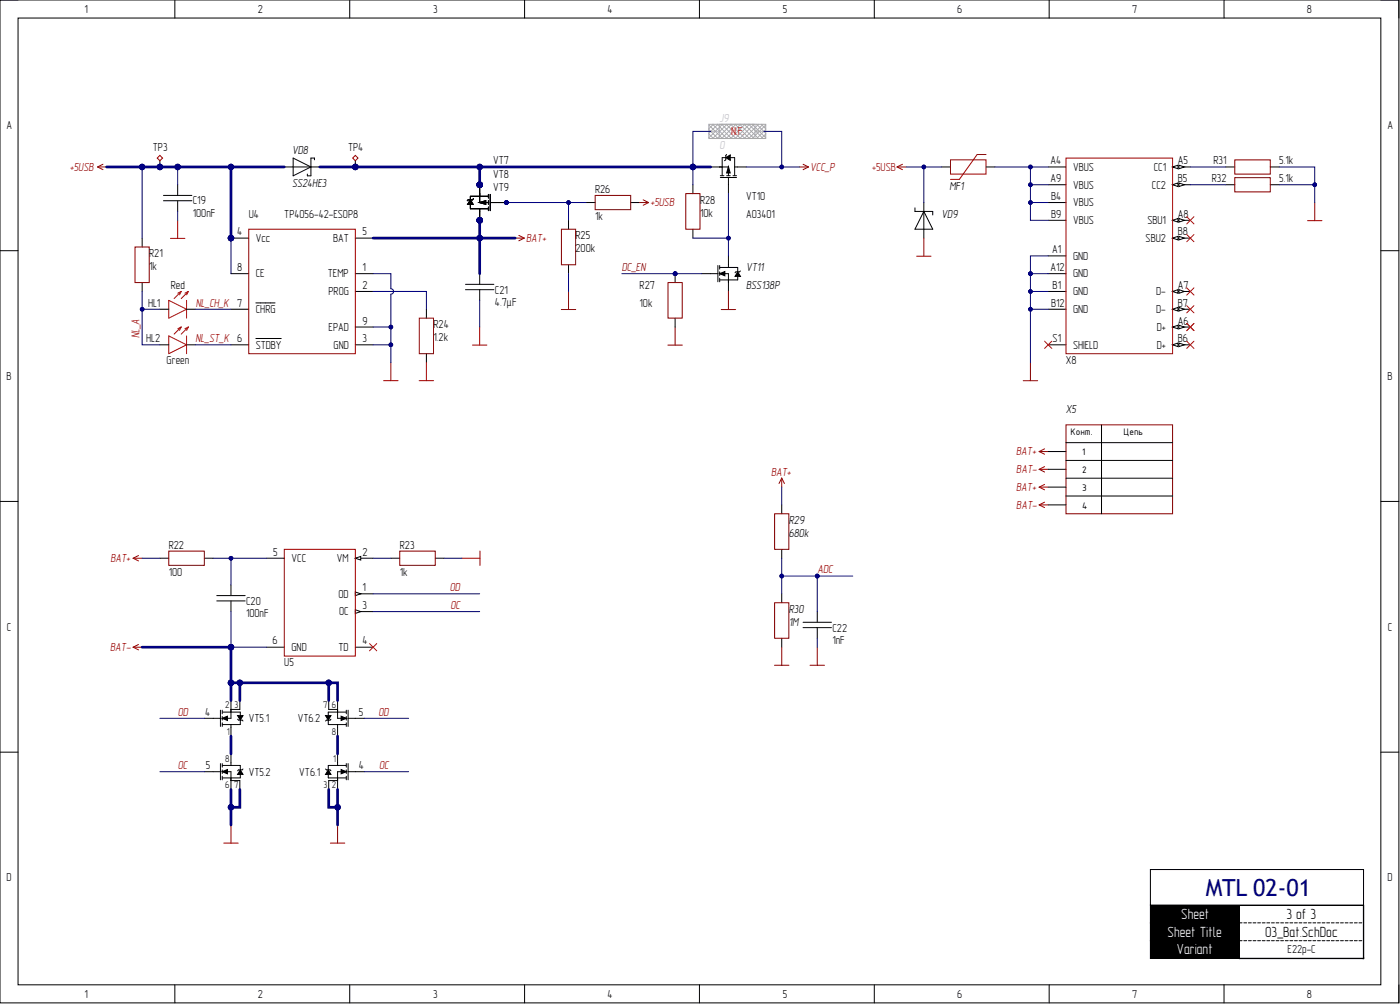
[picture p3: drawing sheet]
<svg xmlns="http://www.w3.org/2000/svg" width="393mm" height="282mm" viewBox="0 0 393 282" stroke-linecap="round" stroke-linejoin="round" font-family="sans-serif">
<g fill="none" stroke="#000" stroke-width=".28">
<path d="M0 0h393v281.6h-393zM0 0h5.1M49.1 0v5.1M98.3 0v5.1M147.4 0v5.1M196.5 0v5.1M245.6 0v5.1M294.8 0v5.1M343.9 0v5.1M388 0h5v5.1M5.1 5.1h382.9v271.4h-382.9zM0 70.4h5.1"/>
<path d="M388 70.4h5M0 140.8h5.1M388 140.8h5M99.8 166.7h5M0 211.2h5.1M388 211.2h5M49.1 276.5v5.1M98.3 276.5v5.1M147.4 276.5v5.1M196.5 276.5v5.1M245.6 276.5v5.1M294.8 276.5v5.1"/>
<path d="M343.9 276.5v5.1M393 276.5v5.1"/>
</g>
<path d="M129.8 156.7h5.1M134.9 154.7v4.1" fill="none" stroke="#900" stroke-width=".28"/>
<path d="M99.8 166.2l1.6 .5-1.6 .5z" fill="#f8fcff"/>
<path d="M99.8 156.7h5M99.8 166.2l1.6 .5-1.6 .5z" fill="none" stroke="#000" stroke-width=".28"/>
<path d="M99.8 156.7l1.6-.5v1z" fill="#f8fcff"/>
<path d="M99.8 156.7l1.6-.5v1zM99.8 171.7h5" fill="none" stroke="#000" stroke-width=".28"/>
<path d="M99.8 171.2l1.6 .5-1.6 .5z" fill="#f8fcff"/>
<g fill="none" stroke="#000" stroke-width=".28">
<path d="M44.9 156.7h2.5M57.4 156.7h2.5M74.9 156.7h5M109.8 156.7h2.5M122.3 156.7h2.5M60.9 167.2h8M60.9 168.7h8M64.9 164.2v3M64.9 168.7v3M99.8 171.2l1.6 .5-1.6 .5zM61.9 199.4v4.5M62.4 199.4v1"/>
<path d="M62.5 199.9h5v1M64.9 196.7v5h-2.4M67.4 196.7v2.5h-2.5M74.9 181.7h5M92.4 196.7v2.5h2.4M94.8 196.7v5h2.4M97.2 199.9h-5v1M97.3 199.4v1M97.8 199.4v4.5M99.8 181.7h5M57.4 201.7h4.5M57.4 216.7h4.5"/>
<path d="M61.9 214.4v4.5M62.4 201.7l1.5-.6v1.2zM62.4 216.7l1.5-.7v1.2zM62.4 201.2v1M62.4 202.9v1M62.4 214.4v1M62.4 216.1v1.1M62.4 217.9v1M62.5 216.7h2.4v4.9M62.5 214.9h5v1.2M64.9 203.4v3.3M64.9 211.7v3.2"/>
<path d="M64.9 219.1h2.5v2.5M66.8 200.9h1.5l-.8 1.3zM66.8 201.9l.2 .3h1l.3 .2M67.5 216.1l.8 1.3h-1.5zM67.5 202.2v1.2h-5M67.5 217.4v1h-5M68.3 215.9l-.3 .2h-1l-.2 .3M91.5 200.9h1.5l-.8 1.3zM91.5 215.9l.2 .2h1l.3 .3M92.2 216.1l.8 1.3h-1.5zM92.2 202.2v1.2h5M92.2 217.4v1h5"/>
<path d="M93 201.9l-.3 .3h-1l-.2 .2M94.8 203.4v3.3M94.8 211.7v3.2M94.8 219.1h-2.4v2.5M95.8 201.1l1.5 .6-1.5 .6zM95.8 216l1.5 .7-1.5 .5zM97.2 216.7h-2.4v4.9M97.2 214.9h-5v1.2M97.3 201.2v1M97.3 202.9v1M97.3 214.4v1M97.3 216.1v1.1"/>
<path d="M97.3 217.9v1M97.8 201.7h4.5M97.8 214.4v4.5M97.8 216.7h4.5"/>
</g>
<path d="M37.4 156.7l1.5 .8M37.4 156.7h2.5M38.9 156l-1.5 .7M79.9 154.2h19.9v30h-19.9zM37.4 181.7l1.5 .8M37.4 181.7h2.5M38.9 180.9l-1.5 .8M62.9 236.7h4M64.9 231.6v5.1M92.8 236.7h4.1M94.8 231.6v5.1" fill="none" stroke="#900" stroke-width=".28"/>
<path d="M47.4 154.7h10v4h-10zM112.3 154.7h10v4h-10z" fill="none" stroke="#810000" stroke-width=".28"/>
<path d="M103.8 180.7l2 2M105.8 180.7l-2 2" fill="none" stroke="#f00" stroke-width=".28"/>
<path d="M62.4 201.7l1.5-.6v1.2zM62.4 216.7l1.5-.7v1.2zM66.8 200.9h1.5l-.8 1.3zM67.5 216.1l.8 1.3h-1.5zM91.5 200.9h1.5l-.8 1.3zM92.2 216.1l.8 1.3h-1.5zM95.8 201.1l1.5 .6-1.5 .6zM95.8 216l1.5 .7-1.5 .5z" fill="#000"/>
<circle cx="64.9" cy="66.8" r=".76" fill="#000081"/>
<circle cx="64.9" cy="66.8" r=".76" fill="none" stroke="#000081" stroke-width=".28"/>
<path d="M64.9 76.8h5M64.9 66.8h5M99.8 76.8h5M99.8 66.8h5M64.9 96.8h5M64.9 86.8h5M71.9 85h5.4M71.9 95h7.1M99.8 81.8h5M99.8 96.8h5" fill="none" stroke="#000" stroke-width=".28"/>
<circle cx="64.9" cy="66.8" r=".76" fill="#000081"/>
<circle cx="64.9" cy="66.8" r=".76" fill="none" stroke="#000081" stroke-width=".28"/>
<path d="M39.9 66.8v2.5M39.9 79.3v2.5M44.9 86.8h2.5M44.9 96.8h2.5M52.4 86.8h2.5M52.4 96.8h2.5M99.8 91.8h5M119.8 86.8v2.5M119.8 99.3v2.5" fill="none" stroke="#000" stroke-width=".28"/>
<path d="M69.9 64.3h29.9v35h-29.9zM107.8 106.9h4M109.8 101.8v5.1M117.8 106.9h4M119.8 101.8v5.1" fill="none" stroke="#900" stroke-width=".28"/>
<g fill="none" stroke="#a71400" stroke-width=".28">
<path d="M47.4 84.3l5 2.5-5 2.5zM47.4 94.3l5 2.5-5 2.5zM50.9 81.8l-2 2M50.9 81.8l-.9 .5M50.9 81.8l-.5 1M50.9 91.8l-2 2M50.9 91.8l-.9 .5M50.9 91.8l-.5 1M52.4 84.3v5M52.4 94.3v5M52.9 81.8l-2 2M52.9 81.8l-.9 .5"/>
<path d="M52.9 81.8l-.5 1M52.9 91.8l-2 2M52.9 91.8l-.9 .5M52.9 91.8l-.5 1"/>
</g>
<path d="M37.9 69.3h4v10h-4zM117.8 89.3h4v10h-4z" fill="none" stroke="#810000" stroke-width=".28"/>
<circle cx="134.8" cy="61.9" r=".76" fill="#000081"/>
<circle cx="134.8" cy="61.9" r=".76" fill="none" stroke="#000081" stroke-width=".28"/>
<circle cx="142.3" cy="56.9" r=".51" fill="#000081"/>
<circle cx="142.3" cy="56.9" r=".51" fill="none" stroke="#000081" stroke-width=".28"/>
<circle cx="134.8" cy="51.9" r=".76" fill="#000081"/>
<circle cx="134.8" cy="51.9" r=".76" fill="none" stroke="#000081" stroke-width=".28"/>
<path d="M134.8 59.4v2.5" fill="none" stroke="#000" stroke-width=".28"/>
<circle cx="134.8" cy="61.9" r=".76" fill="#000081"/>
<circle cx="134.8" cy="61.9" r=".76" fill="none" stroke="#000081" stroke-width=".28"/>
<path d="M139.8 56.9h2.5" fill="none" stroke="#000" stroke-width=".28"/>
<circle cx="142.3" cy="56.9" r=".51" fill="#000081"/>
<circle cx="142.3" cy="56.9" r=".51" fill="none" stroke="#000081" stroke-width=".28"/>
<path d="M134.8 51.9v2.5" fill="none" stroke="#000" stroke-width=".28"/>
<circle cx="134.8" cy="51.9" r=".76" fill="#000081"/>
<circle cx="134.8" cy="51.9" r=".76" fill="none" stroke="#000081" stroke-width=".28"/>
<path d="M132.2 56.1l.7 1.3h-1.5zM132.2 57.4v1.2h5M133 55.8l-.2 .3h-1.3l-.2 .3M134.7 56.9l1.8-.5v1zM134.8 54.4v2.5h2.4M134.8 58.6v.8M137.2 55.1h-5v1M137.2 54.6v1M137.2 56.4v1M137.2 58.1v1M137.7 54.6v4.5M137.7 56.9h2.1" fill="none" stroke="#000" stroke-width=".28"/>
<path d="M132.2 56.1l.7 1.3h-1.5zM134.7 56.9l1.8-.5v1z" fill="#000"/>
<circle cx="134.8" cy="61.9" r=".76" fill="#000081"/>
<circle cx="134.8" cy="61.9" r=".76" fill="none" stroke="#000081" stroke-width=".28"/>
<circle cx="142.3" cy="56.9" r=".51" fill="#000081"/>
<circle cx="142.3" cy="56.9" r=".51" fill="none" stroke="#000081" stroke-width=".28"/>
<circle cx="134.8" cy="51.9" r=".76" fill="#000081"/>
<circle cx="134.8" cy="51.9" r=".76" fill="none" stroke="#000081" stroke-width=".28"/>
<path d="M134.8 59.4v2.5" fill="none" stroke="#000" stroke-width=".28"/>
<circle cx="134.8" cy="61.9" r=".76" fill="#000081"/>
<circle cx="134.8" cy="61.9" r=".76" fill="none" stroke="#000081" stroke-width=".28"/>
<path d="M139.8 56.9h2.5" fill="none" stroke="#000" stroke-width=".28"/>
<circle cx="142.3" cy="56.9" r=".51" fill="#000081"/>
<circle cx="142.3" cy="56.9" r=".51" fill="none" stroke="#000081" stroke-width=".28"/>
<path d="M134.8 51.9v2.5" fill="none" stroke="#000" stroke-width=".28"/>
<circle cx="134.8" cy="51.9" r=".76" fill="#000081"/>
<circle cx="134.8" cy="51.9" r=".76" fill="none" stroke="#000081" stroke-width=".28"/>
<path d="M132.2 56.1l.7 1.3h-1.5zM132.2 57.4v1.2h5M133 55.8l-.2 .3h-1.3l-.2 .3M134.7 56.9l1.8-.5v1zM134.8 54.4v2.5h2.4M134.8 58.6v.8M137.2 55.1h-5v1M137.2 54.6v1M137.2 56.4v1M137.2 58.1v1M137.7 54.6v4.5M137.7 56.9h2.1" fill="none" stroke="#000" stroke-width=".28"/>
<path d="M132.2 56.1l.7 1.3h-1.5zM134.7 56.9l1.8-.5v1z" fill="#000"/>
<circle cx="134.8" cy="61.9" r=".76" fill="#000081"/>
<circle cx="134.8" cy="61.9" r=".76" fill="none" stroke="#000081" stroke-width=".28"/>
<circle cx="142.3" cy="56.9" r=".51" fill="#000081"/>
<circle cx="142.3" cy="56.9" r=".51" fill="none" stroke="#000081" stroke-width=".28"/>
<circle cx="134.8" cy="51.9" r=".76" fill="#000081"/>
<circle cx="134.8" cy="51.9" r=".76" fill="none" stroke="#000081" stroke-width=".28"/>
<path d="M134.8 59.4v2.5" fill="none" stroke="#000" stroke-width=".28"/>
<circle cx="134.8" cy="61.9" r=".76" fill="#000081"/>
<circle cx="134.8" cy="61.9" r=".76" fill="none" stroke="#000081" stroke-width=".28"/>
<path d="M139.8 56.9h2.5" fill="none" stroke="#000" stroke-width=".28"/>
<circle cx="142.3" cy="56.9" r=".51" fill="#000081"/>
<circle cx="142.3" cy="56.9" r=".51" fill="none" stroke="#000081" stroke-width=".28"/>
<path d="M134.8 51.9v2.5" fill="none" stroke="#000" stroke-width=".28"/>
<circle cx="134.8" cy="51.9" r=".76" fill="#000081"/>
<circle cx="134.8" cy="51.9" r=".76" fill="none" stroke="#000081" stroke-width=".28"/>
<g fill="none" stroke="#000" stroke-width=".28">
<path d="M45.9 54.9h8M45.9 56.4h8M49.9 51.9v3M49.9 56.4v3M132.2 56.1l.7 1.3h-1.5zM132.2 57.4v1.2h5M133 55.8l-.2 .3h-1.3l-.2 .3M134.7 56.9l1.8-.5v1zM134.8 54.4v2.5h2.4M134.8 58.6v.8M137.2 55.1h-5v1M137.2 54.6v1"/>
<path d="M137.2 56.4v1M137.2 58.1v1M137.7 54.6v4.5M137.7 56.9h2.1M164.7 56.9h2.5M177.2 56.9h2.5M159.7 61.9v2.4M159.7 74.3v2.5"/>
</g>
<path d="M132.2 56.1l.7 1.3h-1.5zM134.7 56.9l1.8-.5v1z" fill="#000"/>
<path d="M27.4 46.9l1.5 .7M27.4 46.9h2.6M28.9 46.1l-1.5 .8M179.7 56.9h2.5M180.7 56.1l1.5 .8M182.2 56.9l-1.5 .7M47.9 66.9h4M49.9 61.9v5M132.7 96.9h4.1M134.8 91.8v5.1M157.7 86.9h4.1M159.7 81.8v5.1" fill="none" stroke="#900" stroke-width=".28"/>
<path d="M167.2 54.9h10v4h-10zM157.7 64.3h4v10h-4z" fill="none" stroke="#810000" stroke-width=".28"/>
<circle cx="44.9" cy="46.9" r=".76" fill="#000081"/>
<circle cx="44.9" cy="46.9" r=".76" fill="none" stroke="#000081" stroke-width=".28"/>
<path d="M44.9 45.1v1.8" fill="none" stroke="#000" stroke-width=".28"/>
<circle cx="44.9" cy="46.9" r=".76" fill="#000081"/>
<circle cx="44.9" cy="46.9" r=".76" fill="none" stroke="#000081" stroke-width=".28"/>
<path d="M44.9 43.6l.8 .8-.8 .7-.7-.7z" fill-rule="evenodd" fill="#fff"/>
<path d="M44.9 43.6l.8 .8-.8 .7-.7-.7z" fill="none" stroke="#900" stroke-width=".28"/>
<circle cx="99.8" cy="46.9" r=".76" fill="#000081"/>
<circle cx="99.8" cy="46.9" r=".76" fill="none" stroke="#000081" stroke-width=".28"/>
<path d="M99.8 45.1v1.8" fill="none" stroke="#000" stroke-width=".28"/>
<circle cx="99.8" cy="46.9" r=".76" fill="#000081"/>
<circle cx="99.8" cy="46.9" r=".76" fill="none" stroke="#000081" stroke-width=".28"/>
<path d="M99.8 43.6l.8 .8-.8 .7-.7-.7z" fill-rule="evenodd" fill="#fff"/>
<g fill="none" stroke="#900" stroke-width=".28">
<path d="M99.8 43.6l.8 .8-.8 .7-.7-.7zM224.6 46.9h2.6M225.6 46.1l1.6 .8M227.2 46.9l-1.6 .7M144.8 66.8h2.5M145.8 66.1l1.5 .7M147.3 66.8l-1.5 .8M292 126.8l1.5 .7M292 126.8h2.5M292 131.8l1.5 .7M292 131.8h2.5M293.5 126l-1.5 .8"/>
<path d="M293.5 131l-1.5 .8"/>
</g>
<path d="M79.9 46.9h9.9M82.4 44.4l5 2.5-5 2.5zM88.4 44.9v-.5h-1v5h-1v-.5M130.8 79.8h8M134.8 76.8v3M130.8 81.3h8M134.8 81.3v3" fill="none" stroke="#000" stroke-width=".28"/>
<circle cx="229.6" cy="161.7" r=".51" fill="#000081"/>
<circle cx="229.6" cy="161.7" r=".51" fill="none" stroke="#000081" stroke-width=".28"/>
<g fill="none" stroke="#000" stroke-width=".28">
<path d="M194.7 51.9v2.5M199.7 46.9h5v2.4M202.4 49.8h4.5M202.4 49.3h1M203.9 44.3l1.3-.8v1.5zM203.9 44.3h-1v5M204.2 49.3h1M204.2 43.4l-.3 .2v1.3l-.3 .2M204.7 46.8l.5 1.8h-1zM204.7 49.8v4.6M205.2 44.3h1.2v5M205.9 49.3h1"/>
<path d="M206.4 46.9h3.3M194.7 64.3v2.6M197.2 76.8h4.5M201.7 74.5v4.6M202.2 76.8l1.5-.6v1.2zM202.2 74.5v1.1M202.2 76.3v1M202.2 78.1v1M202.3 76.8h2.4v5M202.3 75.1h5v1.2M204.7 71.8v3.3M207.3 76.3l.7 1.3h-1.5z"/>
<path d="M207.3 77.6v1h-5M208 76.1l-.2 .2h-1l-.3 .3M219.6 141.7v2.5M219.6 154.2v2.5M219.6 166.7v2.5M219.6 179.2v2.5M225.6 176.2h8M225.6 174.7h8M229.6 171.7v3M229.6 176.2v3"/>
</g>
<path d="M192.7 54.4h4v9.9h-4zM187.7 96.9h4M189.7 91.8v5.1M217.6 144.2h4v10h-4zM217.6 169.2h4v10h-4zM217.6 186.8h4.1M219.6 181.7v5.1M227.6 186.8h4M229.6 181.7v5.1" fill="none" stroke="#810000" stroke-width=".28"/>
<path d="M202.6 86.9h4.1M204.7 81.8v5.1M219.6 134.2l-.7 1.5M219.6 134.2l.8 1.5M219.6 134.2v2.6" fill="none" stroke="#900" stroke-width=".28"/>
<path d="M203.9 44.3l1.3-.8v1.5zM204.7 46.8l.5 1.8h-1zM202.2 76.8l1.5-.6v1.2zM207.3 76.3l.7 1.3h-1.5z" fill="#000"/>
<path d="M199.7 36.9h2.5M202.2 34.9h9.9v4h-9.9zM212.1 36.9h2.5" fill="none" stroke="#c0c0c0" stroke-width=".28"/>
<g fill="none" stroke="#aaa" stroke-width=".28">
<path d="M199.2 34.9h15.9v4h-15.9zM199.2 37.6l1.2 1.3M199.2 36.3l2.5 2.6M199.2 35.1l3.8 3.8M200.2 34.9l4 4M200.4 34.9l-1.2 1.3M201.5 34.9l4 4M201.7 34.9l-2.5 2.5M202.8 34.9l4 4M203 34.9l-3.8 3.8M204 34.9l4 4M204.2 34.9l-4 4"/>
<path d="M205.3 34.9l4 4M205.5 34.9l-4 4M206.6 34.9l4 4M206.8 34.9l-4 4M207.8 34.9l4 4M208 34.9l-4 4M209.1 34.9l4 4M209.3 34.9l-4 4M210.4 34.9l4 4M210.6 34.9l-4 4M211.3 34.9l3.8 3.8M211.8 34.9l-4 4"/>
<path d="M212.6 34.9l2.5 2.5M213.1 34.9l-4 4M213.9 34.9l1.2 1.3M214.4 34.9l-4 4M215.1 37.6l-1.2 1.3M215.1 36.3l-2.5 2.6M215.1 35.1l-3.8 3.8"/>
</g>
<circle cx="189.7" cy="76.8" r=".51" fill="#000081"/>
<circle cx="189.7" cy="76.8" r=".51" fill="none" stroke="#000081" stroke-width=".28"/>
<path d="M189.7 76.8v2.5M189.7 89.3v2.5" fill="none" stroke="#000" stroke-width=".28"/>
<circle cx="189.7" cy="76.8" r=".51" fill="#000081"/>
<circle cx="189.7" cy="76.8" r=".51" fill="none" stroke="#000081" stroke-width=".28"/>
<path d="M187.7 79.3h4v10h-4z" fill="none" stroke="#810000" stroke-width=".28"/>
<path d="M294.5 71.8h5M329.5 61.9h4.9M294.5 96.8h5" fill="none" stroke="#000" stroke-width=".28"/>
<path d="M329.5 61.9l1.5-.6v1.1z" fill="#f8fcff"/>
<path d="M329.5 61.9l1.5-.6v1.1z" fill="none" stroke="#000" stroke-width=".28"/>
<path d="M331.2 61.3l1.5 .6-1.5 .5z" fill="#f8fcff"/>
<path d="M329.5 66.9h4.9M331.2 61.3l1.5 .6-1.5 .5z" fill="none" stroke="#000" stroke-width=".28"/>
<path d="M329.5 66.9l1.5-.6v1.1z" fill="#f8fcff"/>
<path d="M329.5 66.9l1.5-.6v1.1z" fill="none" stroke="#000" stroke-width=".28"/>
<path d="M331.2 66.3l1.5 .6-1.5 .5z" fill="#f8fcff"/>
<path d="M294.5 46.9h5M329.5 46.9h4.9M331.2 66.3l1.5 .6-1.5 .5z" fill="none" stroke="#000" stroke-width=".28"/>
<path d="M329.5 46.9l1.5-.5v1z" fill="#f8fcff"/>
<path d="M329.5 46.9l1.5-.5v1z" fill="none" stroke="#000" stroke-width=".28"/>
<path d="M331.2 46.4l1.5 .5-1.5 .5z" fill="#f8fcff"/>
<path d="M329.5 51.9h4.9M331.2 46.4l1.5 .5-1.5 .5z" fill="none" stroke="#000" stroke-width=".28"/>
<path d="M329.5 51.9l1.5-.5v1z" fill="#f8fcff"/>
<path d="M329.5 51.9l1.5-.5v1z" fill="none" stroke="#000" stroke-width=".28"/>
<path d="M331.2 51.4l1.5 .5-1.5 .5z" fill="#f8fcff"/>
<path d="M331.2 51.4l1.5 .5-1.5 .5zM329.5 81.8h4.9" fill="none" stroke="#000" stroke-width=".28"/>
<path d="M329.5 81.8l1.5-.5v1z" fill="#f8fcff"/>
<path d="M329.5 81.8l1.5-.5v1z" fill="none" stroke="#000" stroke-width=".28"/>
<path d="M331.2 81.3l1.5 .5-1.5 .5z" fill="#f8fcff"/>
<path d="M329.5 86.8h4.9M331.2 81.3l1.5 .5-1.5 .5z" fill="none" stroke="#000" stroke-width=".28"/>
<path d="M329.5 86.8l1.5-.5v1z" fill="#f8fcff"/>
<path d="M329.5 86.8l1.5-.5v1z" fill="none" stroke="#000" stroke-width=".28"/>
<path d="M331.2 86.3l1.5 .5-1.5 .5z" fill="#f8fcff"/>
<path d="M329.5 91.8h4.9M331.2 86.3l1.5 .5-1.5 .5z" fill="none" stroke="#000" stroke-width=".28"/>
<path d="M329.5 91.8l1.5-.5v1z" fill="#f8fcff"/>
<path d="M329.5 91.8l1.5-.5v1z" fill="none" stroke="#000" stroke-width=".28"/>
<path d="M331.2 91.3l1.5 .5-1.5 .5z" fill="#f8fcff"/>
<path d="M329.5 96.8h4.9M331.2 91.3l1.5 .5-1.5 .5z" fill="none" stroke="#000" stroke-width=".28"/>
<path d="M329.5 96.8l1.5-.5v1z" fill="#f8fcff"/>
<path d="M329.5 96.8l1.5-.5v1z" fill="none" stroke="#000" stroke-width=".28"/>
<path d="M331.2 96.3l1.5 .5-1.5 .5z" fill="#f8fcff"/>
<g fill="none" stroke="#000" stroke-width=".28">
<path d="M257.1 58.4v1h5v1M259.6 56.9v10M259.6 59.4l2.5 4.9h-5zM264.6 46.9h2.5M277 46.9h2.5M294.5 51.9h5M294.5 56.9h5M344.4 51.9h2.5M344.4 46.9h2.5M356.9 51.9h2.5M356.9 46.9h2.5M294.5 76.8h5"/>
<path d="M294.5 61.9h5M294.5 81.8h5M294.5 86.8h5M331.2 96.3l1.5 .5-1.5 .5zM309.5 119.3v24.9M294.5 126.8h5M294.5 131.8h5M294.5 136.8h5M299.5 124.3h30M299.5 129.3h30M299.5 134.3h30M299.5 139.3h30"/>
<path d="M294.5 141.7h5"/>
</g>
<g fill="none" stroke="#900" stroke-width=".28">
<path d="M252 46.9l1.6 .7M252 46.9h2.6M253.6 46.1l-1.6 .8M267.1 44.9h9.9v4h-9.9zM277 43.4h-2.5l-5 7h-2.4M299.5 44.4h30v54.9h-30zM369.4 56.9v5M257.5 71.9h4.1M259.6 66.9v5M367.4 61.9h4M287.5 106.9h4M289.5 101.8v5.1"/>
<path d="M292 136.8l1.5 .7M292 136.8h2.5M293.5 136l-1.5 .8M292 141.7l1.5 .8M292 141.7h2.5M293.5 141l-1.5 .7"/>
</g>
<g fill="none" stroke="#f00" stroke-width=".28">
<path d="M333.4 60.8l2.1 2.1M333.4 65.8l2.1 2.1M335.5 60.8l-2.1 2.1M335.5 65.8l-2.1 2.1M293.5 95.8l2 2M295.5 95.8l-2 2M333.4 80.8l2.1 2M333.4 90.8l2.1 2M333.4 95.8l2.1 2M333.4 85.8l2.1 2M335.5 80.8l-2.1 2M335.5 90.8l-2.1 2"/>
<path d="M335.5 95.8l-2.1 2M335.5 85.8l-2.1 2"/>
</g>
<path d="M346.9 44.9h10v4h-10zM346.9 49.9h10v4h-10zM299.5 119.3h30v24.9h-30z" fill="none" stroke="#810000" stroke-width=".28"/>
<path d="M74.9 156.7h-10v7.5" fill="none" stroke="#000081" stroke-width=".28"/>
<circle cx="64.9" cy="156.7" r=".51" fill="#000081"/>
<g fill="none" stroke="#000081" stroke-width=".28">
<path d="M64.9 171.7v10"/>
<circle cx="64.9" cy="156.7" r=".51"/>
</g>
<circle cx="64.9" cy="181.7" r=".76" fill="#000081"/>
<g fill="none" stroke="#000081" stroke-width=".28">
<path d="M59.9 156.7h5"/>
<circle cx="64.9" cy="181.7" r=".76"/>
</g>
<circle cx="64.9" cy="156.7" r=".51" fill="#000081"/>
<g fill="none" stroke="#000081" stroke-width=".28">
<path d="M104.8 156.7h5M124.8 156.7h5M64.9 181.7h10"/>
<circle cx="64.9" cy="156.7" r=".51"/>
</g>
<circle cx="64.9" cy="181.7" r=".76" fill="#000081"/>
<g fill="none" stroke="#000081" stroke-width=".28">
<path d="M39.9 156.7h5"/>
<circle cx="64.9" cy="181.7" r=".76"/>
</g>
<path d="M39.9 181.7h25" fill="none" stroke="#000081" stroke-width=".76"/>
<circle cx="64.9" cy="181.7" r=".76" fill="#000081"/>
<circle cx="64.9" cy="181.7" r=".76" fill="none" stroke="#000081" stroke-width=".28"/>
<path d="M64.9 181.7v10" fill="none" stroke="#000081" stroke-width=".76"/>
<circle cx="64.9" cy="181.7" r=".76" fill="#000081"/>
<circle cx="64.9" cy="181.7" r=".76" fill="none" stroke="#000081" stroke-width=".28"/>
<circle cx="64.9" cy="191.7" r=".76" fill="#000081"/>
<g fill="none" stroke="#000081" stroke-width=".28">
<path d="M44.9 201.7h12.5M44.9 216.7h12.5M102.3 201.7h12.5M102.3 216.7h12.5"/>
<circle cx="64.9" cy="191.7" r=".76"/>
</g>
<path d="M64.9 191.7v5M64.9 206.7v5M94.8 206.7v5" fill="none" stroke="#000081" stroke-width=".76"/>
<circle cx="64.9" cy="191.7" r=".76" fill="#000081"/>
<circle cx="64.9" cy="191.7" r=".76" fill="none" stroke="#000081" stroke-width=".28"/>
<path d="M67.4 221.6v5h-2.5" fill="none" stroke="#000081" stroke-width=".76"/>
<circle cx="64.9" cy="226.6" r=".76" fill="#000081"/>
<circle cx="64.9" cy="226.6" r=".76" fill="none" stroke="#000081" stroke-width=".28"/>
<path d="M92.4 221.6v5h2.4" fill="none" stroke="#000081" stroke-width=".76"/>
<circle cx="94.8" cy="226.6" r=".76" fill="#000081"/>
<circle cx="94.8" cy="226.6" r=".76" fill="none" stroke="#000081" stroke-width=".28"/>
<path d="M67.4 191.7v5" fill="none" stroke="#000081" stroke-width=".76"/>
<circle cx="67.4" cy="191.7" r=".76" fill="#000081"/>
<circle cx="67.4" cy="191.7" r=".76" fill="none" stroke="#000081" stroke-width=".28"/>
<path d="M92.4 191.7v5" fill="none" stroke="#000081" stroke-width=".76"/>
<circle cx="92.4" cy="191.7" r=".76" fill="#000081"/>
<g fill="none" stroke="#000081" stroke-width=".28">
<path d="M104.8 166.7h30M104.8 171.7h30"/>
<circle cx="92.4" cy="191.7" r=".76"/>
</g>
<path d="M64.9 191.7h29.9v5" fill="none" stroke="#000081" stroke-width=".76"/>
<circle cx="64.9" cy="191.7" r=".76" fill="#000081"/>
<circle cx="64.9" cy="191.7" r=".76" fill="none" stroke="#000081" stroke-width=".28"/>
<circle cx="67.4" cy="191.7" r=".76" fill="#000081"/>
<circle cx="67.4" cy="191.7" r=".76" fill="none" stroke="#000081" stroke-width=".28"/>
<circle cx="92.4" cy="191.7" r=".76" fill="#000081"/>
<circle cx="92.4" cy="191.7" r=".76" fill="none" stroke="#000081" stroke-width=".28"/>
<path d="M64.9 221.6v10" fill="none" stroke="#000081" stroke-width=".76"/>
<circle cx="64.9" cy="226.6" r=".76" fill="#000081"/>
<circle cx="64.9" cy="226.6" r=".76" fill="none" stroke="#000081" stroke-width=".28"/>
<path d="M94.8 221.6v10" fill="none" stroke="#000081" stroke-width=".76"/>
<circle cx="94.8" cy="226.6" r=".76" fill="#000081"/>
<g fill="none" stroke="#000081" stroke-width=".28">
<path d="M64.9 66.8v10M54.9 86.8h10M54.9 96.8h10M104.8 81.8h15v5M134.8 84.3v7.5"/>
<circle cx="94.8" cy="226.6" r=".76"/>
</g>
<circle cx="64.9" cy="66.8" r=".76" fill="#000081"/>
<circle cx="64.9" cy="66.8" r=".76" fill="none" stroke="#000081" stroke-width=".28"/>
<path d="M64.9 46.9v19.9" fill="none" stroke="#000081" stroke-width=".76"/>
<circle cx="64.9" cy="46.9" r=".76" fill="#000081"/>
<circle cx="64.9" cy="46.9" r=".76" fill="none" stroke="#000081" stroke-width=".28"/>
<circle cx="64.9" cy="66.8" r=".76" fill="#000081"/>
<g fill="none" stroke="#000081" stroke-width=".28">
<path d="M39.9 46.9v19.9"/>
<circle cx="64.9" cy="66.8" r=".76"/>
</g>
<circle cx="39.9" cy="46.9" r=".76" fill="#000081"/>
<g fill="none" stroke="#000081" stroke-width=".28">
<path d="M49.9 46.9v5"/>
<circle cx="39.9" cy="46.9" r=".76"/>
</g>
<circle cx="49.9" cy="46.9" r=".76" fill="#000081"/>
<g fill="none" stroke="#000081" stroke-width=".28">
<path d="M142.3 56.9h22.4"/>
<circle cx="49.9" cy="46.9" r=".76"/>
</g>
<circle cx="142.3" cy="56.9" r=".51" fill="#000081"/>
<circle cx="142.3" cy="56.9" r=".51" fill="none" stroke="#000081" stroke-width=".28"/>
<circle cx="159.7" cy="56.9" r=".51" fill="#000081"/>
<circle cx="159.7" cy="56.9" r=".51" fill="none" stroke="#000081" stroke-width=".28"/>
<path d="M30 46.9h49.9" fill="none" stroke="#000081" stroke-width=".76"/>
<circle cx="64.9" cy="46.9" r=".76" fill="#000081"/>
<circle cx="64.9" cy="46.9" r=".76" fill="none" stroke="#000081" stroke-width=".28"/>
<circle cx="49.9" cy="46.9" r=".76" fill="#000081"/>
<circle cx="49.9" cy="46.9" r=".76" fill="none" stroke="#000081" stroke-width=".28"/>
<circle cx="44.9" cy="46.9" r=".76" fill="#000081"/>
<circle cx="44.9" cy="46.9" r=".76" fill="none" stroke="#000081" stroke-width=".28"/>
<circle cx="39.9" cy="46.9" r=".76" fill="#000081"/>
<g fill="none" stroke="#000081" stroke-width=".28">
<path d="M39.9 86.8h5"/>
<circle cx="39.9" cy="46.9" r=".76"/>
</g>
<circle cx="39.9" cy="86.8" r=".51" fill="#000081"/>
<g fill="none" stroke="#000081" stroke-width=".28">
<path d="M39.9 81.8v15h5"/>
<circle cx="39.9" cy="86.8" r=".51"/>
</g>
<circle cx="39.9" cy="86.8" r=".51" fill="#000081"/>
<g fill="none" stroke="#000081" stroke-width=".28">
<path d="M104.8 96.8h5"/>
<circle cx="39.9" cy="86.8" r=".51"/>
</g>
<circle cx="109.8" cy="96.8" r=".51" fill="#000081"/>
<g fill="none" stroke="#000081" stroke-width=".28">
<path d="M104.8 91.8h5v10"/>
<circle cx="109.8" cy="96.8" r=".51"/>
</g>
<circle cx="109.8" cy="96.8" r=".51" fill="#000081"/>
<circle cx="109.8" cy="96.8" r=".51" fill="none" stroke="#000081" stroke-width=".28"/>
<circle cx="109.8" cy="91.8" r=".51" fill="#000081"/>
<g fill="none" stroke="#000081" stroke-width=".28">
<path d="M49.9 59.4v2.5M159.7 76.8v5"/>
<circle cx="109.8" cy="91.8" r=".51"/>
</g>
<path d="M89.8 46.9h109.9" fill="none" stroke="#000081" stroke-width=".76"/>
<circle cx="99.8" cy="46.9" r=".76" fill="#000081"/>
<circle cx="99.8" cy="46.9" r=".76" fill="none" stroke="#000081" stroke-width=".28"/>
<circle cx="134.8" cy="46.9" r=".76" fill="#000081"/>
<circle cx="134.8" cy="46.9" r=".76" fill="none" stroke="#000081" stroke-width=".28"/>
<circle cx="194.7" cy="46.9" r=".76" fill="#000081"/>
<g fill="none" stroke="#000081" stroke-width=".28">
<path d="M104.8 76.8h5v4.3a.76 .76 0 0 1 .8 .7 .76 .76 0 0 1-.8 .8v9.2"/>
<circle cx="194.7" cy="46.9" r=".76"/>
</g>
<circle cx="109.8" cy="91.8" r=".51" fill="#000081"/>
<g fill="none" stroke="#000081" stroke-width=".28">
<path d="M219.6 166.7v-5h10v10"/>
<circle cx="109.8" cy="91.8" r=".51"/>
</g>
<circle cx="219.6" cy="161.7" r=".51" fill="#000081"/>
<circle cx="219.6" cy="161.7" r=".51" fill="none" stroke="#000081" stroke-width=".28"/>
<circle cx="229.6" cy="161.7" r=".51" fill="#000081"/>
<g fill="none" stroke="#000081" stroke-width=".28">
<path d="M219.6 136.8v4.9M219.6 156.7v5M229.6 179.2v2.5"/>
<circle cx="229.6" cy="161.7" r=".51"/>
</g>
<circle cx="219.6" cy="161.7" r=".51" fill="#000081"/>
<g fill="none" stroke="#000081" stroke-width=".28">
<path d="M229.6 161.7h10"/>
<circle cx="219.6" cy="161.7" r=".51"/>
</g>
<circle cx="229.6" cy="161.7" r=".51" fill="#000081"/>
<circle cx="229.6" cy="161.7" r=".51" fill="none" stroke="#000081" stroke-width=".28"/>
<path d="M134.8 66.8v10" fill="none" stroke="#000081" stroke-width=".76"/>
<circle cx="134.8" cy="66.8" r=".76" fill="#000081"/>
<circle cx="134.8" cy="66.8" r=".76" fill="none" stroke="#000081" stroke-width=".28"/>
<path d="M104.8 66.8h30" fill="none" stroke="#000081" stroke-width=".76"/>
<circle cx="134.8" cy="66.8" r=".76" fill="#000081"/>
<circle cx="134.8" cy="66.8" r=".76" fill="none" stroke="#000081" stroke-width=".28"/>
<path d="M134.8 46.9v5" fill="none" stroke="#000081" stroke-width=".76"/>
<circle cx="134.8" cy="51.9" r=".76" fill="#000081"/>
<circle cx="134.8" cy="51.9" r=".76" fill="none" stroke="#000081" stroke-width=".28"/>
<circle cx="134.8" cy="46.9" r=".76" fill="#000081"/>
<circle cx="134.8" cy="46.9" r=".76" fill="none" stroke="#000081" stroke-width=".28"/>
<path d="M134.8 61.9v4.9h10" fill="none" stroke="#000081" stroke-width=".76"/>
<circle cx="134.8" cy="66.8" r=".76" fill="#000081"/>
<circle cx="134.8" cy="66.8" r=".76" fill="none" stroke="#000081" stroke-width=".28"/>
<circle cx="134.8" cy="61.9" r=".76" fill="#000081"/>
<g fill="none" stroke="#000081" stroke-width=".28">
<path d="M159.7 56.9v5"/>
<circle cx="134.8" cy="61.9" r=".76"/>
</g>
<circle cx="159.7" cy="56.9" r=".51" fill="#000081"/>
<g fill="none" stroke="#000081" stroke-width=".28">
<path d="M209.7 46.9h14.9"/>
<circle cx="159.7" cy="56.9" r=".51"/>
</g>
<circle cx="219.6" cy="46.9" r=".51" fill="#000081"/>
<g fill="none" stroke="#000081" stroke-width=".28">
<path d="M199.7 36.9h-5v10"/>
<circle cx="219.6" cy="46.9" r=".51"/>
</g>
<circle cx="194.7" cy="46.9" r=".76" fill="#000081"/>
<g fill="none" stroke="#000081" stroke-width=".28">
<path d="M214.6 36.9h5v10"/>
<circle cx="194.7" cy="46.9" r=".76"/>
</g>
<circle cx="219.6" cy="46.9" r=".51" fill="#000081"/>
<g fill="none" stroke="#000081" stroke-width=".28">
<path d="M194.7 46.9v5"/>
<circle cx="219.6" cy="46.9" r=".51"/>
</g>
<circle cx="194.7" cy="46.9" r=".76" fill="#000081"/>
<g fill="none" stroke="#000081" stroke-width=".28">
<path d="M204.7 54.4v12.5h-10"/>
<circle cx="194.7" cy="46.9" r=".76"/>
</g>
<circle cx="204.7" cy="66.9" r=".51" fill="#000081"/>
<g fill="none" stroke="#000081" stroke-width=".28">
<path d="M204.7 66.9v4.9"/>
<circle cx="204.7" cy="66.9" r=".51"/>
</g>
<circle cx="204.7" cy="66.9" r=".51" fill="#000081"/>
<g fill="none" stroke="#000081" stroke-width=".28">
<path d="M189.7 76.8h7.5"/>
<circle cx="204.7" cy="66.9" r=".51"/>
</g>
<circle cx="189.7" cy="76.8" r=".51" fill="#000081"/>
<g fill="none" stroke="#000081" stroke-width=".28">
<path d="M174.7 76.8h15"/>
<circle cx="189.7" cy="76.8" r=".51"/>
</g>
<circle cx="189.7" cy="76.8" r=".51" fill="#000081"/>
<g fill="none" stroke="#000081" stroke-width=".28">
<path d="M289.5 76.8h5"/>
<circle cx="189.7" cy="76.8" r=".51"/>
</g>
<circle cx="289.5" cy="76.8" r=".51" fill="#000081"/>
<g fill="none" stroke="#000081" stroke-width=".28">
<path d="M294.5 71.8h-5v5"/>
<circle cx="289.5" cy="76.8" r=".51"/>
</g>
<circle cx="289.5" cy="76.8" r=".51" fill="#000081"/>
<g fill="none" stroke="#000081" stroke-width=".28">
<path d="M289.5 76.8v5"/>
<circle cx="289.5" cy="76.8" r=".51"/>
</g>
<circle cx="289.5" cy="81.8" r=".51" fill="#000081"/>
<circle cx="289.5" cy="81.8" r=".51" fill="none" stroke="#000081" stroke-width=".28"/>
<circle cx="289.5" cy="76.8" r=".51" fill="#000081"/>
<g fill="none" stroke="#000081" stroke-width=".28">
<path d="M294.5 81.8h-5v20"/>
<circle cx="289.5" cy="76.8" r=".51"/>
</g>
<circle cx="289.5" cy="81.8" r=".51" fill="#000081"/>
<circle cx="289.5" cy="81.8" r=".51" fill="none" stroke="#000081" stroke-width=".28"/>
<circle cx="289.5" cy="86.8" r=".51" fill="#000081"/>
<g fill="none" stroke="#000081" stroke-width=".28">
<path d="M289.5 46.9v15h5"/>
<circle cx="289.5" cy="86.8" r=".51"/>
</g>
<circle cx="289.5" cy="56.9" r=".51" fill="#000081"/>
<circle cx="289.5" cy="56.9" r=".51" fill="none" stroke="#000081" stroke-width=".28"/>
<circle cx="289.5" cy="51.9" r=".51" fill="#000081"/>
<circle cx="289.5" cy="51.9" r=".51" fill="none" stroke="#000081" stroke-width=".28"/>
<circle cx="289.5" cy="46.9" r=".51" fill="#000081"/>
<g fill="none" stroke="#000081" stroke-width=".28">
<path d="M289.5 51.9h5"/>
<circle cx="289.5" cy="46.9" r=".51"/>
</g>
<circle cx="289.5" cy="51.9" r=".51" fill="#000081"/>
<g fill="none" stroke="#000081" stroke-width=".28">
<path d="M289.5 56.9h5"/>
<circle cx="289.5" cy="51.9" r=".51"/>
</g>
<circle cx="289.5" cy="56.9" r=".51" fill="#000081"/>
<g fill="none" stroke="#000081" stroke-width=".28">
<path d="M334.4 46.9h10M334.4 51.9h10M359.4 46.9h10v10"/>
<circle cx="289.5" cy="56.9" r=".51"/>
</g>
<circle cx="369.4" cy="51.9" r=".51" fill="#000081"/>
<g fill="none" stroke="#000081" stroke-width=".28">
<path d="M359.4 51.9h10"/>
<circle cx="369.4" cy="51.9" r=".51"/>
</g>
<circle cx="369.4" cy="51.9" r=".51" fill="#000081"/>
<g fill="none" stroke="#000081" stroke-width=".28">
<path d="M289.5 86.8h5"/>
<circle cx="369.4" cy="51.9" r=".51"/>
</g>
<circle cx="289.5" cy="86.8" r=".51" fill="#000081"/>
<g fill="none" stroke="#000081" stroke-width=".28">
<path d="M254.6 46.9h5v10"/>
<circle cx="289.5" cy="86.8" r=".51"/>
</g>
<circle cx="259.6" cy="46.9" r=".51" fill="#000081"/>
<g fill="none" stroke="#000081" stroke-width=".28">
<path d="M279.5 46.9h15"/>
<circle cx="259.6" cy="46.9" r=".51"/>
</g>
<circle cx="289.5" cy="46.9" r=".51" fill="#000081"/>
<g fill="none" stroke="#000081" stroke-width=".28">
<path d="M259.6 46.9h5"/>
<circle cx="289.5" cy="46.9" r=".51"/>
</g>
<circle cx="259.6" cy="46.9" r=".51" fill="#000081"/>
<circle cx="259.6" cy="46.9" r=".51" fill="none" stroke="#000081" stroke-width=".28"/>
<path d="M348.2 264.1h34.9v5h-34.9z" fill-rule="evenodd" fill="#fff"/>
<path d="M348.2 264.1h34.9v5h-34.9z" fill="none" stroke="#fff" stroke-width=".28"/>
<path d="M348.2 259.1h34.9v5h-34.9z" fill-rule="evenodd" fill="#fff"/>
<path d="M348.2 259.1h34.9v5h-34.9z" fill="none" stroke="#fff" stroke-width=".28"/>
<path d="M348.2 254.1h34.9v5h-34.9z" fill-rule="evenodd" fill="#fff"/>
<path d="M348.2 254.1h34.9v5h-34.9z" fill="none" stroke="#fff" stroke-width=".28"/>
<g fill="none" stroke="#000" stroke-width=".28">
<path d="M323.2 254.1h25v5h-25zM323.2 259.1h25v5h-25zM348.2 259.1h.8M349.5 259.1h.8M350.8 259.1h.8M352.1 259.1h.8M353.4 259.1h.8M354.6 259.1h.8M355.9 259.1h.9M357.2 259.1h.8M358.5 259.1h.8M359.8 259.1h.8"/>
<path d="M361.1 259.1h.8M362.4 259.1h.8M363.7 259.1h.8M365 259.1h.8M366.3 259.1h.8M367.6 259.1h.8M368.9 259.1h.8M370.2 259.1h.8M371.5 259.1h.8M372.7 259.1h.9M374.1 259.1h.8M375.3 259.1h.9"/>
<path d="M376.6 259.1h.8M377.9 259.1h.9M379.2 259.1h.8M380.5 259.1h.8M381.8 259.1h.8M323.2 264.1h25v5h-25zM348.2 264.1h.8M349.5 264.1h.8M350.8 264.1h.8M352.1 264.1h.8M353.4 264.1h.8M354.6 264.1h.8"/>
<path d="M355.9 264.1h.9M357.2 264.1h.8M358.5 264.1h.8M359.8 264.1h.8M361.1 264.1h.8M362.4 264.1h.8M363.7 264.1h.8M365 264.1h.8M366.3 264.1h.8M367.6 264.1h.8M368.9 264.1h.8M370.2 264.1h.8"/>
<path d="M371.5 264.1h.8M372.7 264.1h.9M374.1 264.1h.8M375.3 264.1h.9M376.6 264.1h.8M377.9 264.1h.9M379.2 264.1h.8M380.5 264.1h.8M381.8 264.1h.8"/>
</g>
<path d="M348.1 269l.1 .1zM348.1 268.6l.1 .3zM348.1 268.3l.1 .2zM348.1 268l.1 .2zM348.1 267.6l.1 .3zM348.1 267.3l.1 .2zM348.1 266.9l.1 .3zM348.1 266.6l.1 .2zM348.1 266.3l.1 .2zM348.1 265.9l.1 .3zM348.1 265.6l.1 .2zM348.1 265.3l.1 .2zM348.1 264.9l.1 .3zM348.1 264.6l.1 .2zM348.1 264.2l.1 .3zM348.1 263.9l.1 .2zM348.1 263.6l.1 .2zM348.1 263.2l.1 .3zM348.1 262.9l.1 .2zM348.1 262.5l.1 .3zM348.1 262.2l.1 .2zM348.1 261.9l.1 .2zM348.1 261.5l.1 .3zM348.1 261.2l.1 .2zM348.1 260.9l.1 .2zM348.1 260.5l.1 .3zM348.1 260.2l.1 .2zM348.1 259.8l.1 .3zM348.1 259.5l.1 .2zM348.1 259.2l.1 .2zM348.1 258.8l.1 .3zM348.1 258.5l.1 .2zM348.1 258.1l.1 .3zM348.1 257.8l.1 .3zM348.1 257.5l.1 .2zM348.1 257.1l.1 .3zM348.1 256.8l.1 .2zM348.1 256.5l.1 .2zM348.1 256.1l.1 .3zM348.1 255.8l.1 .2zM348.1 255.4l.1 .3zM348.1 255.1l.1 .2zM348.1 254.8l.1 .2zM348.1 254.4l.1 .3zM348.1 254.1l.1 .2zM348.3 254.1h.2zM348.6 254.1h.3zM349 254.1h.2zM349.3 254.1h.2zM349.6 254.1h.3zM350 254.1h.2zM350.3 254.1h.3zM350.7 254.1h.2zM351 254.1h.2zM351.3 254.1h.3zM351.7 254.1h.2zM352 254.1h.3zM352.4 254.1h.2zM352.7 254.1h.2zM353 254.1h.3zM353.4 254.1h.2zM353.7 254.1h.2zM354 254.1h.3zM354.4 254.1h.2zM354.7 254.1h.3zM355.1 254.1h.2zM355.4 254.1h.2zM355.7 254.1h.3zM356.1 254.1h.2zM356.4 254.1h.2zM356.7 254.1h.3zM357.1 254.1h.2zM357.4 254.1h.3zM357.8 254.1h.2zM358.1 254.1h.2zM358.4 254.1h.3zM358.8 254.1h.2zM359.1 254.1h.3zM359.5 254.1h.2zM359.8 254.1h.2zM360.1 254.1h.3zM360.5 254.1h.2zM360.8 254.1h.2zM361.1 254.1h.3zM361.5 254.1h.2zM361.8 254.1h.3zM362.2 254.1h.2zM362.5 254.1h.2zM362.8 254.1h.3zM363.2 254.1h.2zM363.5 254.1h.2zM363.8 254.1h.3zM364.2 254.1h.2zM364.5 254.1h.3zM364.9 254.1h.2zM365.2 254.1h.2zM365.5 254.1h.3zM365.9 254.1h.2zM366.2 254.1h.3zM366.6 254.1h.2zM366.9 254.1h.2zM367.2 254.1h.3zM367.6 254.1h.2zM367.9 254.1h.2zM368.2 254.1h.3zM368.6 254.1h.2zM368.9 254.1h.3zM369.3 254.1h.2zM369.6 254.1h.2zM369.9 254.1h.3zM370.3 254.1h.2zM370.6 254.1h.2zM370.9 254.1h.3zM371.3 254.1h.2zM371.6 254.1h.3zM372 254.1h.2zM372.3 254.1h.2zM372.6 254.1h.3zM373 254.1h.2zM373.3 254.1h.3zM373.7 254.1h.2zM374 254.1h.2zM374.3 254.1h.3zM374.7 254.1h.2zM375 254.1h.2zM375.3 254.1h.3zM375.7 254.1h.2zM376 254.1h.3zM376.4 254.1h.2zM376.7 254.1h.2zM377 254.1h.3zM377.4 254.1h.2zM377.7 254.1h.2zM378 254.1h.3zM378.4 254.1h.2zM378.7 254.1h.3zM379.1 254.1h.2zM379.4 254.1h.2zM379.7 254.1h.3zM380.1 254.1h.2zM380.4 254.1h.3zM380.8 254.1h.2zM381.1 254.1h.2zM381.4 254.1h.3zM381.8 254.1h.2zM382.1 254.1h.2zM382.4 254.1h.3zM382.8 254.1h.2zM383.1 254.1v.3zM383.1 254.5v.2zM383.1 254.8v.2zM383.1 255.1v.3zM383.1 255.5v.2zM383.1 255.8v.2zM383.1 256.1v.3zM383.1 256.5v.2zM383.1 256.8v.3zM383.1 257.2v.2zM383.1 257.5v.2zM383.1 257.8v.3zM383.1 258.2v.2zM383.1 258.5v.2zM383.1 258.8v.3zM383.1 259.2v.2zM383.1 259.5v.3zM383.1 259.9v.2zM383.1 260.2v.2zM383.1 260.5v.3zM383.1 260.9v.2zM383.1 261.2v.3zM383.1 261.6v.2zM383.1 261.9v.2zM383.1 262.2v.3zM383.1 262.6v.2zM383.1 262.9v.2zM383.1 263.2v.3zM383.1 263.6v.2zM383.1 263.9v.3zM383.1 264.3v.2zM383.1 264.6v.2zM383.1 264.9v.3zM383.1 265.3v.2zM383.1 265.6v.3zM383.1 266v.2zM383.1 266.3v.2zM383.1 266.6v.3zM383.1 267v.2zM383.1 267.3v.2zM383.1 267.6v.3zM383.1 268v.2zM383.1 268.3v.3zM383.1 268.7v.2zM383 269.1h.1zM382.6 269.1h.3zM382.3 269.1h.2zM382 269.1h.2zM381.6 269.1h.3zM381.3 269.1h.2zM380.9 269.1h.3zM380.6 269.1h.2zM380.3 269.1h.2zM379.9 269.1h.3zM379.6 269.1h.2zM379.3 269.1h.2zM378.9 269.1h.3zM378.6 269.1h.2zM378.2 269.1h.3zM377.9 269.1h.2zM377.6 269.1h.2zM377.2 269.1h.3zM376.9 269.1h.2zM376.5 269.1h.3zM376.2 269.1h.2zM375.9 269.1h.2zM375.5 269.1h.3zM375.2 269.1h.2zM374.9 269.1h.2zM374.5 269.1h.3zM374.2 269.1h.2zM373.8 269.1h.3zM373.5 269.1h.2zM373.2 269.1h.2zM372.8 269.1h.3zM372.5 269.1h.2zM372.2 269.1h.2zM371.8 269.1h.3zM371.5 269.1h.2zM371.1 269.1h.3zM370.8 269.1h.2zM370.5 269.1h.2zM370.1 269.1h.3zM369.8 269.1h.2zM369.4 269.1h.3zM369.1 269.1h.2zM368.8 269.1h.2zM368.4 269.1h.3zM368.1 269.1h.2zM367.8 269.1h.2zM367.4 269.1h.3zM367.1 269.1h.2zM366.7 269.1h.3zM366.4 269.1h.2zM366.1 269.1h.2zM365.7 269.1h.3zM365.4 269.1h.2zM365.1 269.1h.2zM364.7 269.1h.3zM364.4 269.1h.2zM364 269.1h.3zM363.7 269.1h.2zM363.4 269.1h.2zM363 269.1h.3zM362.7 269.1h.2zM362.3 269.1h.3zM362 269.1h.2zM361.7 269.1h.2zM361.3 269.1h.3zM361 269.1h.2zM360.7 269.1h.2zM360.3 269.1h.3zM360 269.1h.2zM359.6 269.1h.3zM359.3 269.1h.2zM359 269.1h.2zM358.6 269.1h.3zM358.3 269.1h.2zM358 269.1h.2zM357.6 269.1h.3zM357.3 269.1h.2zM356.9 269.1h.3zM356.6 269.1h.2zM356.3 269.1h.2zM355.9 269.1h.3zM355.6 269.1h.2zM355.2 269.1h.3zM354.9 269.1h.2zM354.6 269.1h.2zM354.2 269.1h.3zM353.9 269.1h.2zM353.6 269.1h.2zM353.2 269.1h.3zM352.9 269.1h.2zM352.5 269.1h.3zM352.2 269.1h.2zM351.9 269.1h.2zM351.5 269.1h.3zM351.2 269.1h.2zM350.9 269.1h.2zM350.5 269.1h.3zM350.2 269.1h.2zM349.8 269.1h.3zM349.5 269.1h.2zM349.2 269.1h.2zM348.8 269.1h.3zM348.5 269.1h.2zM348.1 269.1h.3z" fill="#000" stroke="#000" stroke-width=".28"/>
<g fill="#000">
<path d="M323.2 254.1h25v5h-25z" fill-rule="evenodd"/>
<path d="M323.2 259.1h25v5h-25z" fill-rule="evenodd"/>
<path d="M323.2 264.1h25v5h-25z" fill-rule="evenodd"/>
</g>
<path d="M323.2 244.1h59.9v10h-59.9z" fill-rule="evenodd" fill="#fff"/>
<path d="M323.2 244.1h59.9v10h-59.9z" fill="none" stroke="#000" stroke-width=".28"/>
<text font-size="6.6" fill="#000081" x="338.8" y="251.5">MTL 02-01</text>
<g font-size="3.6" fill="#fff">
<text x="331.8" y="258">Sheet</text>
<text x="328" y="263">Sheet Title</text>
<text x="330.7" y="267.9">Variant</text>
</g>
<g font-size="3.6">
<text x="361.4" y="258">3 of 3</text>
<text x="355.4" y="263">03_Bat.SchDoc</text>
</g>
<g font-size="2.9">
<text x="23.8" y="3.6">1</text>
<text x="72.4" y="3.6">2</text>
<text x="121.7" y="3.6">3</text>
<text x="170.7" y="3.6">4</text>
<text x="219.9" y="3.6">5</text>
<text x="269" y="3.6">6</text>
<text x="318.1" y="3.6">7</text>
<text x="367.2" y="3.6">8</text>
<text x="1.9" y="36.3">A</text>
<text x="389.8" y="36.3">A</text>
<text x="42.9" y="42.4">TP3</text>
<text x="82.1" y="43.4">VD8</text>
<text x="97.8" y="42.4">TP4</text>
<text x="138.5" y="46.2">VT7</text>
<text x="295.2" y="46.2">A4</text>
<text x="301.5" y="47.9">VBUS</text>
<text x="324.1" y="47.9">CC1</text>
<text x="330.9" y="46.2">A5</text>
<text x="341" y="46.2">R31</text>
<text x="359.4" y="46.2">5.1k</text>
<text x="82.1" y="52.5">SS24HE3</text>
<text x="138.5" y="49.9">VT8</text>
<text x="138.5" y="53.7">VT9</text>
<text x="266.8" y="53.4">MF1</text>
<text x="295.2" y="51.1">A9</text>
<text x="301.5" y="52.9">VBUS</text>
<text x="323.6" y="52.9">CC2</text>
<text x="330.9" y="51.1">B5</text>
<text x="340.5" y="51.1">R32</text>
<text x="359.4" y="51.1">5.1k</text>
<text x="54.2" y="57.4">C19</text>
<text x="167.2" y="54.1">R26</text>
<text x="196.7" y="57.2">R28</text>
<text x="209.6" y="56.1">VT10</text>
<text x="295.3" y="56.1">B4</text>
<text x="301.5" y="57.9">VBUS</text>
<text x="54.2" y="61">100nF</text>
<text x="69.9" y="61.1">U4</text>
<text x="79.9" y="61.1">TP4056-42-ESOP8</text>
<text x="167.2" y="61.7">1k</text>
<text x="196.7" y="60.8">10k</text>
<text x="209.6" y="61.1">AO3401</text>
<text x="264.6" y="61.1">VD9</text>
<text x="295.3" y="61.1">B9</text>
<text x="301.5" y="62.9">VBUS</text>
<text x="322.4" y="62.9">SBU1</text>
<text x="330.9" y="61.1">A8</text>
<text x="66.6" y="66.1">4</text>
<text x="71.8" y="67.9">Vcc</text>
<text x="93.6" y="67.9">BAT</text>
<text x="101.9" y="66.1">5</text>
<text x="161.7" y="70.8">200k</text>
<text x="161.7" y="67.2">R25</text>
<text x="295.6" y="71.1">A1</text>
<text x="321.9" y="67.9">SBU2</text>
<text x="330.9" y="66.1">B8</text>
<text x="41.9" y="75.8">1k</text>
<text x="41.9" y="72.2">R21</text>
<text x="66.6" y="76.1">8</text>
<text x="71.8" y="77.9">CE</text>
<text x="92.1" y="77.9">TEMP</text>
<text x="101.9" y="76.1">1</text>
<text x="209.6" y="76.1">VT11</text>
<text x="295.2" y="76.1">A12</text>
<text x="301.5" y="72.9">GND</text>
<text x="301.5" y="77.9">GND</text>
<text x="48" y="81.1">Red</text>
<text x="92.3" y="82.9">PROG</text>
<text x="101.9" y="81.1">2</text>
<text x="139" y="82.4">C21</text>
<text x="179.7" y="81.1">R27</text>
<text x="209.6" y="81.1">BSS138P</text>
<text x="295.7" y="81.1">B1</text>
<text x="301.5" y="82.9">GND</text>
<text x="324.8" y="82.9">D-</text>
<text x="330.9" y="81.1">A7</text>
<text x="41.6" y="86.1">HL1</text>
<text x="66.6" y="86.1">7</text>
<text x="71.8" y="87.8">CHRG</text>
<text x="139" y="86">4.7µF</text>
<text x="179.7" y="86.1">10k</text>
<text x="295.3" y="86.1">B12</text>
<text x="301.5" y="87.8">GND</text>
<text x="324.8" y="87.8">D-</text>
<text x="330.9" y="86.1">B7</text>
<text x="92.3" y="92.9">EPAD</text>
<text x="101.9" y="91.1">9</text>
<text x="121.8" y="95.7">1.2k</text>
<text x="121.8" y="92.2">R24</text>
<text x="325" y="92.9">D+</text>
<text x="330.9" y="91.1">A6</text>
<text x="41.1" y="96.1">HL2</text>
<text x="66.6" y="96.1">6</text>
<text x="71.8" y="97.9">STDBY</text>
<text x="93.7" y="97.9">GND</text>
<text x="101.9" y="96.1">3</text>
<text x="295.7" y="96.1">S1</text>
<text x="301.5" y="97.9">SHIELD</text>
<text x="325" y="97.9">D+</text>
<text x="330.9" y="96.1">B6</text>
<text x="1.9" y="106.6">B</text>
<text x="46.8" y="102.1">Green</text>
<text x="299.5" y="102.1">X8</text>
<text x="389.8" y="106.6">B</text>
<text x="299.5" y="116.1">X5</text>
<text x="300.7" y="122.3">Конт.</text>
<text x="315.7" y="122.3">Цепь</text>
<text x="304" y="127.8">1</text>
<text x="304" y="132.8">2</text>
<text x="304" y="137.8">3</text>
<text x="304" y="142.8">4</text>
<text x="221.6" y="147.1">R29</text>
<text x="47.4" y="154">R22</text>
<text x="76.7" y="156">5</text>
<text x="101.9" y="156">2</text>
<text x="112.3" y="154">R23</text>
<text x="221.6" y="150.7">680k</text>
<text x="47.4" y="161.6">100</text>
<text x="81.9" y="157.8">VCC</text>
<text x="94.7" y="157.8">VM</text>
<text x="112.3" y="161.6">1k</text>
<text x="95.1" y="167.7">OD</text>
<text x="101.9" y="166">1</text>
<text x="69.1" y="173.3">100nF</text>
<text x="69.1" y="169.8">C20</text>
<text x="95.3" y="172.7">OC</text>
<text x="101.9" y="171">3</text>
<text x="221.6" y="172.1">R30</text>
<text x="1.9" y="177">C</text>
<text x="221.6" y="175.6">1M</text>
<text x="233.9" y="177.3">C22</text>
<text x="389.9" y="177">C</text>
<text x="76.6" y="180.9">6</text>
<text x="81.9" y="182.7">GND</text>
<text x="95.1" y="182.7">TD</text>
<text x="101.9" y="180.9">4</text>
<text x="233.9" y="180.9">1nF</text>
<text x="79.9" y="187">U5</text>
<text x="57.6" y="201">4</text>
<text x="69.9" y="202.8">VT5.1</text>
<text x="83.7" y="202.8">VT6.2</text>
<text x="100.8" y="201">5</text>
<text x="57.8" y="215.9">5</text>
<text x="100.8" y="215.9">4</text>
<text x="69.9" y="217.7">VT5.2</text>
<text x="84.1" y="217.7">VT6.1</text>
<text x="1.9" y="247.4">D</text>
<text x="389.8" y="247.4">D</text>
<text x="361.8" y="267.4">E22p-C</text>
<text x="23.8" y="280.1">1</text>
<text x="72.4" y="280.1">2</text>
<text x="121.7" y="280.1">3</text>
<text x="170.7" y="280.1">4</text>
<text x="219.9" y="280.1">5</text>
<text x="269" y="280.1">6</text>
<text x="318.1" y="280.1">7</text>
<text x="367.2" y="280.1">8</text>
</g>
<g font-size="2.9" fill="#c0c0c0">
<text x="202.2" y="34.2">J9</text>
<text x="202.2" y="41.8">0</text>
</g>
<text font-size="2.9" fill="#f00" x="205.4" y="38">N.F.</text>
<g font-size="2.9" fill="#900">
<text x="19.6" y="47.9">+5USB</text>
<text x="227.6" y="47.9">VCC_P</text>
<text x="245" y="47.9">+5USB</text>
<text x="182.7" y="57.9">+5USB</text>
<text x="147.8" y="67.9">BAT+</text>
<text x="55" y="86.1">NL_CH_K</text>
<text x="39.2" y="95" transform="rotate(-90 39.2 95)">NL_A</text>
<text x="54.9" y="96.1">NL_ST_K</text>
<text x="285.5" y="127.8">BAT+</text>
<text x="216.6" y="133.5">BAT+</text>
<text x="285.5" y="132.8">BAT-</text>
<text x="285.5" y="137.8">BAT+</text>
<text x="285.5" y="142.8">BAT-</text>
<text x="31" y="157.8">BAT+</text>
<text x="229.7" y="161">ADC</text>
<text x="126.4" y="166">OD</text>
<text x="126.5" y="171">OC</text>
<text x="30.9" y="182.7">BAT-</text>
<text x="50" y="201">OD</text>
<text x="106.3" y="201">OD</text>
<text x="50" y="215.9">OC</text>
<text x="106.5" y="215.9">OC</text>
</g>
<text font-size="2.9" fill="#810000" x="174.7" y="76.1">DC_EN</text>
<g font-size="2.5">
<text x="63.3" y="198.8">2</text>
<text x="65.9" y="198.8">3</text>
<text x="90.8" y="198.8">7</text>
<text x="93.2" y="198.8">6</text>
<text x="63.7" y="206.3">1</text>
<text x="93.2" y="206.3">8</text>
<text x="63.3" y="213.8">8</text>
<text x="93.7" y="213.8">1</text>
<text x="63.3" y="221.4">6</text>
<text x="65.8" y="221.4">7</text>
<text x="90.9" y="221.4">3</text>
<text x="93.2" y="221.4">2</text>
</g>
</svg>
